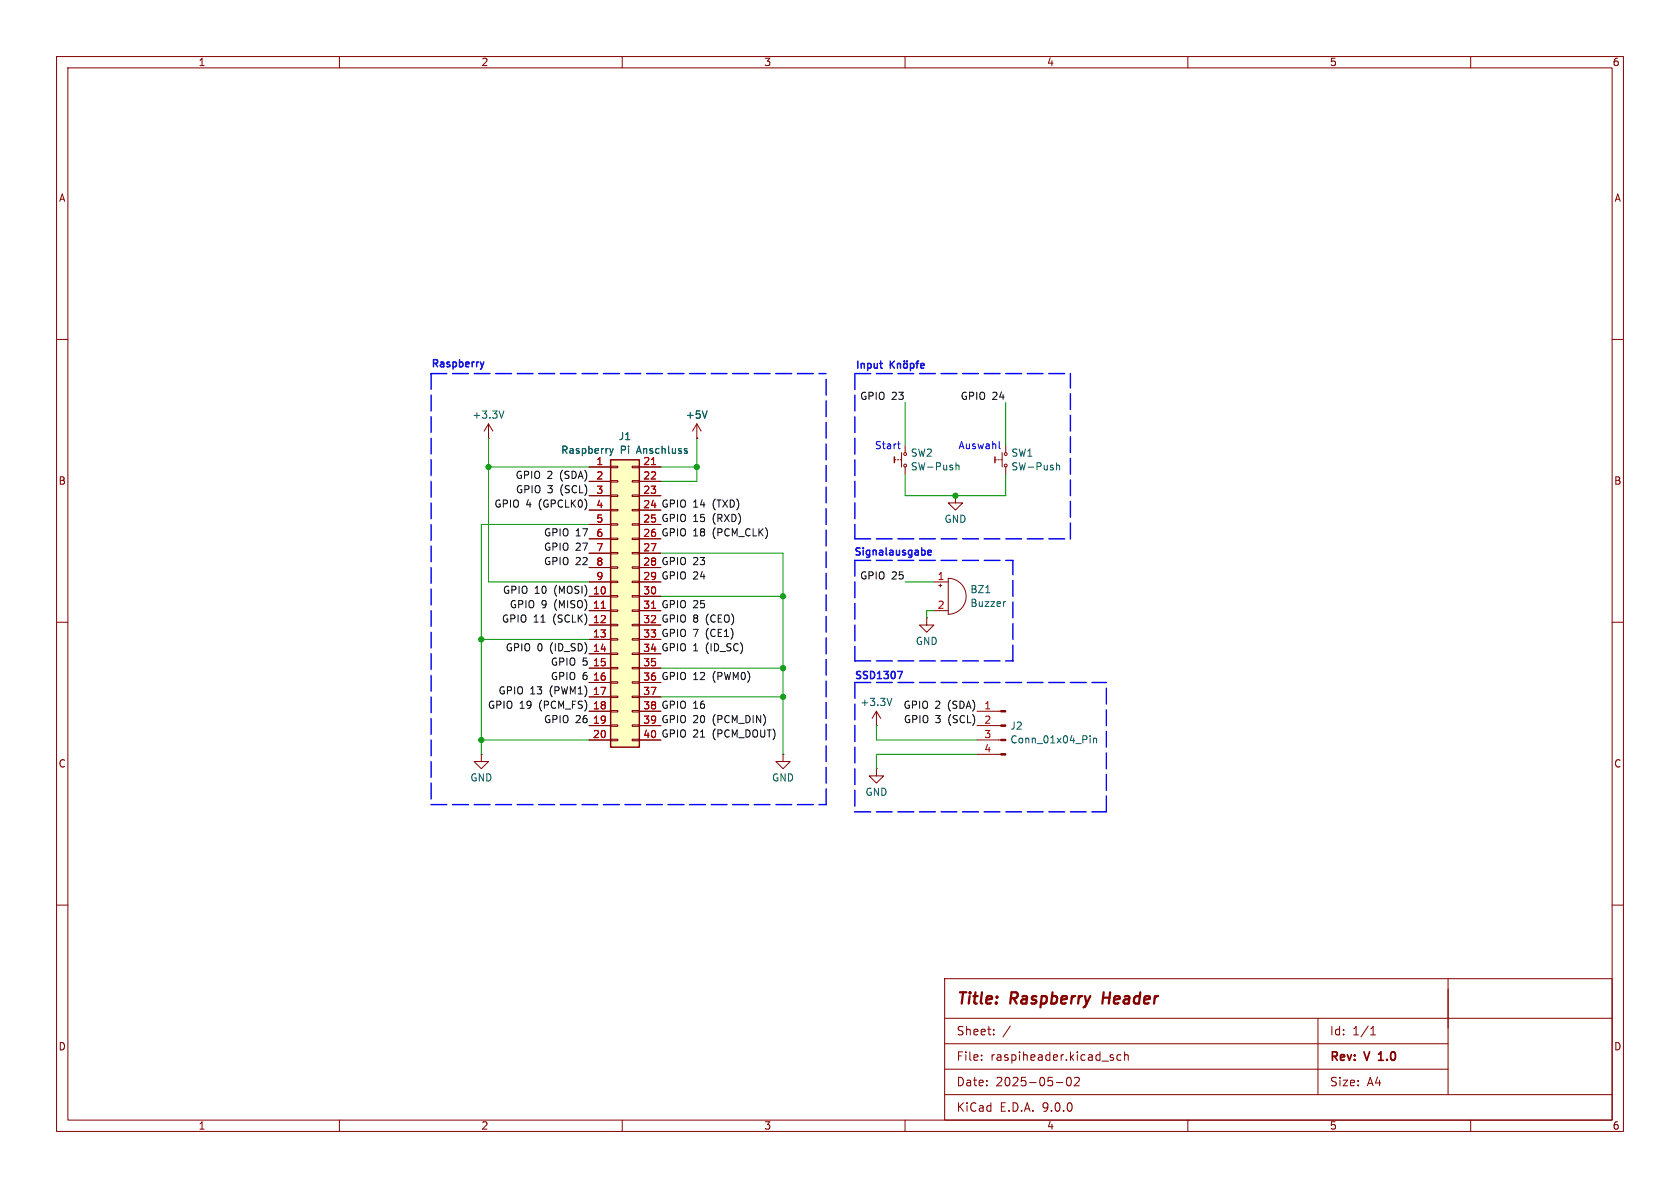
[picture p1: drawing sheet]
<svg xmlns="http://www.w3.org/2000/svg" width="297mm" height="210mm" viewBox="0 0 297 210" stroke-linecap="round" stroke-linejoin="round" font-family="sans-serif">
<g fill="none" stroke="#840000" stroke-width=".18">
<path d="M10 10h277v190h-277zM12 12h273v186h-273zM60 10v2M110 10v2M160 10v2M210 10v2M260 10v2M10 60h2M285 60h2M10 110h2M165.1 102.9h2.5M165.1 108h2.5"/>
<path d="M166 103.5h.5M166.2 103.3v.5M167.6 102.2a3.2 3.2 0 0 1 3.2 3.2 3.2 3.2 0 0 1-3.2 3.2zM285 110h2M10 160h2M167 173h118v25h-118zM256 173v20.5M285 160h2M60 198v2M110 198v2M160 198v2M167 193.5h118"/>
<path d="M167 180h118M167 184.5h89M167 189h89M173.5 187.3v.1M173.5 186.5v.2M175.7 182.8v.1M175.7 182v.2M178.6 181.4l-1.3 1.9M186.7 191.4h1.2M188.7 190.6l.2-.2a.81 .81 0 0 1 .6 .7 .81 .81 0 0 1-.3 .8h-.2a.81 .81 0 0 1-.3-1.3zM190 190.6l.5-.2 .2 .2 .1 .3-.9 1h.9M196.5 186.9l.3 .1 .1 .2-.2 .2h-.3"/>
<path d="M196.5 186.4l.3 .1M198.2 186.5l-.5-.1-.2 .3v.5l.1 .2h.6M198.8 186.6l.2-.2 .4 .1 .1 .9M198.8 185.9v1.5M210 198v2M233 180v13.5M242.3 182.9h.9M242.3 181.9l.4-.5v1.5M260 198v2"/>
</g>
<path d="M243.7 187.4h.9M243.8 186.3l-.1 .1" fill="none" stroke="#840000" stroke-width=".3"/>
<path d="M195.1 175.4l-.2 2" fill="none" stroke="#840000" stroke-width=".4"/>
<path d="M174.3 104.8h.7M177.8 106.4h-.3" fill="none" stroke="#006464" stroke-width=".18"/>
<path d="M107.9 81.3h5.1v50.8h-5.1z" fill="#ffffc2"/>
<path d="M107.9 81.3h5.1v50.8h-5.1zM158.1 80.8v1M175.9 80.8v1" fill="none" stroke="#840000" stroke-width=".25"/>
<g fill="none" stroke="#840000" stroke-width=".18">
<path d="M86.4 77.5h.1M86.4 74.9l-.8 1.3M86.4 74.9l.7 1.3M86.4 74.9v2.6M123.2 77.5h.1M123.2 74.9l-.8 1.3M123.2 74.9l.8 1.3M123.2 74.9v2.6M160 78.7v1.3M177.8 78.7v1.3M104.1 82.6h3.8M104.1 85.1h3.8"/>
<path d="M104.1 87.6h3.8M104.1 90.2h3.8M104.1 92.7h3.8M104.1 95.3h3.8M104.1 97.8h3.8M107.9 82.4h1.3v.3h-1.3zM107.9 85h1.3v.2h-1.3zM107.9 87.5h1.3v.3h-1.3zM107.9 90h1.3v.3h-1.3zM107.9 92.6h1.3v.2h-1.3zM107.9 95.1h1.3v.3h-1.3zM107.9 97.7h1.3v.2h-1.3z"/>
<path d="M111.8 82.4h1.2v.3h-1.2zM111.8 85h1.2v.2h-1.2zM111.8 87.5h1.2v.3h-1.2zM111.8 90h1.2v.3h-1.2zM111.8 92.6h1.2v.2h-1.2zM111.8 95.1h1.2v.3h-1.2zM111.8 97.7h1.2v.2h-1.2zM113 82.6h3.8M113 85.1h3.8M113 87.6h3.8M113 90.2h3.8M113 92.7h3.8"/>
<path d="M113 95.3h3.8M113 97.8h3.8M158.1 81.3h.3M158.6 81.3h.3M159.1 81.3h.3M159.4 80v2.6M160 82.6v1.2M168.9 87.6v1.3h1.3l-1.3 1.3-1.3-1.3h1.3M168.9 87.6h.1M175.9 81.3h.2M176.4 81.3h.3M176.9 81.3h.3"/>
<path d="M177.2 80v2.6M177.8 82.6v1.2M104.1 100.3h3.8M104.1 102.9h3.8M104.1 105.4h3.8M104.1 108h3.8M104.1 110.5h3.8M104.1 113h3.8M104.1 115.6h3.8M104.1 118.1h3.8M107.9 100.2h1.3v.3h-1.3zM107.9 102.7h1.3v.3h-1.3z"/>
<path d="M107.9 105.3h1.3v.2h-1.3zM107.9 107.8h1.3v.3h-1.3zM107.9 110.4h1.3v.2h-1.3zM107.9 112.9h1.3v.3h-1.3zM107.9 115.4h1.3v.3h-1.3zM107.9 118h1.3v.2h-1.3zM111.8 100.2h1.2v.3h-1.2zM111.8 102.7h1.2v.3h-1.2zM111.8 105.3h1.2v.2h-1.2zM111.8 107.8h1.2v.3h-1.2zM111.8 110.4h1.2v.2h-1.2zM111.8 112.9h1.2v.3h-1.2z"/>
<path d="M111.8 115.4h1.2v.3h-1.2zM111.8 118h1.2v.2h-1.2zM113 100.3h3.8M113 102.9h3.8M113 105.4h3.8M113 108h3.8M113 110.5h3.8M113 113h3.8M113 115.6h3.8M113 118.1h3.8M163.8 109.2v1.3h1.3l-1.3 1.3-1.2-1.3h1.2M163.8 109.2h.1"/>
<path d="M85.1 133.4v1.2h1.3l-1.3 1.3-1.3-1.3h1.3M85.1 133.4h.1M104.1 120.7h3.8M104.1 123.2h3.8M104.1 125.7h3.8M104.1 128.3h3.8M104.1 130.8h3.8M107.9 120.5h1.3v.3h-1.3zM107.9 123.1h1.3v.2h-1.3zM107.9 125.6h1.3v.3h-1.3zM107.9 128.1h1.3v.3h-1.3zM107.9 130.7h1.3v.2h-1.3z"/>
<path d="M111.8 120.5h1.2v.3h-1.2zM111.8 123.1h1.2v.2h-1.2zM111.8 125.6h1.2v.3h-1.2zM111.8 128.1h1.2v.3h-1.2zM111.8 130.7h1.2v.2h-1.2zM113 120.7h3.8M113 123.2h3.8M113 125.7h3.8M113 128.3h3.8M113 130.8h3.8M138.4 133.4v1.2h1.3l-1.3 1.3-1.2-1.3h1.2M138.4 133.4h.1"/>
<path d="M154.9 128.3h.1M154.9 135.9v1.3h1.3l-1.3 1.2-1.2-1.2h1.2M154.9 135.9h.1M154.9 125.7l-.7 1.3M154.9 125.7l.8 1.3M154.9 125.7v2.6M172.7 125.7h4.2M172.7 128.3h4.2M172.7 130.8h4.2M172.7 133.4h4.2"/>
<circle cx="160" cy="80.3" r=".25"/>
<circle cx="160" cy="82.3" r=".25"/>
<circle cx="177.8" cy="82.3" r=".25"/>
<circle cx="177.8" cy="80.3" r=".25"/>
</g>
<path d="M115.2 82.1h.7M106.3 107.5h.7M115.2 107.5h.7" fill="none" stroke="#a90000" stroke-width=".18"/>
<g fill="none" stroke="#006464" stroke-width=".18">
<path d="M89.1 72.6l-.4 1.3M107.8 79.3l.3 .8M108.4 79.3l-.3 .8M121.2 79.7l.3 .1v.2l-.2 .1h-.2M121.2 79.3l.3 .1M125 72.6l-.4 1.3M108.1 80.1l-.3 .5M169 82.3l.2-.1 .3 .1v.8M169 81.8v1.3M186.8 81.8v1.3M186.8 82.3l.2-.1 .3 .1v.8M157.7 123.4l-.5 1.3"/>
<path d="M192.7 130.1v.1M192.7 130.5v.8M193.3 130.5v.8M193.3 130.6l.2-.1h.3l.1 .8"/>
</g>
<g fill="#840000" stroke="#840000" stroke-width=".18">
<path d="M176.9 125.6h.9v.3h-.9z"/>
<path d="M176.9 128.1h.9v.3h-.9z"/>
<path d="M176.9 130.7h.9v.2h-.9z"/>
<path d="M176.9 133.2h.9v.3h-.9z"/>
</g>
<g fill="none" stroke="#009600" stroke-width=".18">
<path d="M86.4 77.5v25.4h17.7M123.2 77.5v7.6h-6.4M160 71.1v7.6M177.8 71.1v7.6M86.4 82.6h17.7M104.1 92.7h-19v40.7M116.8 97.8h21.6v35.6M116.8 82.6h6.4M160 83.8v3.8h17.8v-3.8M85.1 113h19M116.8 105.4h21.6M116.8 118.1h21.6"/>
<path d="M160 102.9h5.1M165.1 108h-1.3v1.2M85.1 130.8h19M116.8 123.2h21.6M154.9 128.3v2.5h17.8M172.7 133.4h-17.8v2.5"/>
</g>
<g fill="none" stroke="#00f" stroke-width=".25" stroke-dasharray="2.8 1">
<path d="M76.2 66v76.2M76.2 66h69.8M151.1 66v29.3M151.1 66h38.1M151.1 99.1h28M151.1 95.3h38.1M151.1 99.1v17.7M189.2 95.3v-29.3M151.1 116.8h28M179.1 116.8v-17.7M151.1 120.7v22.8M151.1 120.7h44.5"/>
<path d="M76.2 142.2h69.8M146 142.2v-76.2M151.1 143.5h44.5M195.6 143.5v-22.8"/>
</g>
<g fill="none" stroke="#0000c2" stroke-width=".25">
<path d="M85.5 64l-.3 .8M155.5 64.2h.5M155.9 65.1h.1M157.4 63.8v1.3M157.6 64.4l.5 .7M158.1 63.8l-.7 .7M158.7 64.4l.1-.2 .3 .1 .1 .8M158.7 64.2v.9M159.8 64.4l.2-.2 .4 .2v.5l-.1 .1-.3 .1-.2-.1zM159.9 63.8v.1M160.4 63.8v.1M161 64.3l.3-.1 .3 .3-.2 .5h-.4"/>
<path d="M161 64.2v1.3M161.9 64.2h.5M162.4 63.8l-.3 .2v1.1M162.8 64.7l.6-.2-.1-.2-.3-.1-.2 .2v.6h.5M164 97.7l.6-.1v-.3h-.4l-.2 .1 .1 .7h.5M158.7 118.7h.8l-.5 1.3"/>
</g>
<path d="M158.7 78.5h.4M158.8 79.1l.3 .2M176.6 78.1v1l.2 .2" fill="none" stroke="#0000c2" stroke-width=".18"/>
<g fill="#009600" stroke="#009600" stroke-width=".18">
<circle cx="123.2" cy="82.6" r=".46"/>
<circle cx="86.4" cy="82.6" r=".46"/>
<circle cx="138.4" cy="105.4" r=".46"/>
<circle cx="138.4" cy="118.1" r=".46"/>
<circle cx="168.9" cy="87.6" r=".46"/>
<circle cx="85.1" cy="130.8" r=".46"/>
<circle cx="85.1" cy="113" r=".46"/>
<circle cx="138.4" cy="123.2" r=".46"/>
</g>
<g font-size="2.8" fill="#840000">
<text x="169" y="178.1">Title:</text>
<text x="178.7" y="178.1">Raspberry</text>
<text x="195.7" y="178.1">Header</text>
</g>
<g font-size="2.1" fill="#840000">
<text x="169" y="183.2">Sheet:</text>
<text x="235" y="183.2">Id:</text>
<text x="239.1" y="183.2">1/1</text>
<text x="169" y="187.7">File:</text>
<text x="175.1" y="187.7">raspiheader.kicad_sch</text>
<text x="235" y="188">Rev:</text>
<text x="241.4" y="188">V</text>
<text x="244.4" y="188">1.0</text>
<text x="169" y="192.2">Date:</text>
<text x="169" y="196.7">KiCad</text>
<text x="176" y="192.2">2025-05-02</text>
<text x="176.7" y="196.7">E.D.A.</text>
<text x="184.3" y="196.7">9.0.0</text>
<text x="235" y="192.2">Size:</text>
<text x="241.7" y="192.2">A4</text>
</g>
<g font-size="1.8" fill="#840000">
<text x="35" y="11.9">1</text>
<text x="85" y="11.9">2</text>
<text x="135" y="11.9">3</text>
<text x="185" y="11.9">4</text>
<text x="235" y="11.9">5</text>
<text x="285" y="11.9">6</text>
<text x="10.3" y="35.9">A</text>
<text x="285.3" y="35.9">A</text>
<text x="10.3" y="85.9">B</text>
<text x="285.3" y="85.9">B</text>
<text x="10.3" y="135.9">C</text>
<text x="285.3" y="135.9">C</text>
<text x="10.3" y="185.9">D</text>
<text x="285.3" y="185.9">D</text>
<text x="35" y="199.9">1</text>
<text x="85" y="199.9">2</text>
<text x="135" y="199.9">3</text>
<text x="185" y="199.9">4</text>
<text x="235" y="199.9">5</text>
<text x="285" y="199.9">6</text>
</g>
<g font-size="1.8" fill="#0000c2">
<text x="76.1" y="65.3">Raspberry</text>
<text x="151.1" y="65.5">Input</text>
<text x="154.6" y="79.6">Start</text>
<text x="169.3" y="79.6">Auswahl</text>
<text x="150.8" y="98.6">Signalausgabe</text>
<text x="150.9" y="120.4">SSD1307</text>
</g>
<g font-size="1.8" fill="#0f0f0f">
<text x="152" y="70.8">GPIO 23</text>
<text x="169.7" y="70.8">GPIO 24</text>
<text x="87.3" y="89.8">GPIO 4</text>
<text x="91.1" y="84.7">GPIO 2</text>
<text x="91.1" y="87.3">GPIO 3</text>
<text x="95.3" y="89.8">(GPCLK0)</text>
<text x="99.1" y="84.7">(SDA)</text>
<text x="99.1" y="87.3">(SCL)</text>
<text x="116.8" y="89.8">GPIO 14</text>
<text x="126.1" y="89.8">(TXD)</text>
<text x="96.1" y="94.9">GPIO 17</text>
<text x="116.8" y="94.9">GPIO 18</text>
<text x="116.8" y="92.4">GPIO 15</text>
<text x="126.1" y="94.9">(PCM_CLK)</text>
<text x="126.1" y="92.4">(RXD)</text>
<text x="96.1" y="97.4">GPIO 27</text>
<text x="96.1" y="100">GPIO 22</text>
<text x="116.8" y="100">GPIO 23</text>
<text x="88.8" y="105.1">GPIO 10</text>
<text x="90" y="107.6">GPIO 9</text>
<text x="98.1" y="107.6">(MISO) 11</text>
<text x="98.1" y="105.1">(MOSI) 10</text>
<text x="116.8" y="107.6">GPIO 25</text>
<text x="116.8" y="102.5">GPIO 24</text>
<text x="152" y="102.5">GPIO 25</text>
<text x="88.6" y="110.1">GPIO 11</text>
<text x="97.9" y="110.1">(SCLK) 12</text>
<text x="116.8" y="112.7">GPIO 7</text>
<text x="116.8" y="110.1">GPIO 8</text>
<text x="124.9" y="112.7">(CE1)</text>
<text x="124.9" y="110.1">(CEO)</text>
<text x="89.3" y="115.2">GPIO 0</text>
<text x="97.3" y="117.8">GPIO 5</text>
<text x="97.3" y="115.2">(ID_SD) 14</text>
<text x="116.8" y="115.2">GPIO 1</text>
<text x="124.9" y="115.2">(ID_SC)</text>
<text x="86.2" y="125.4">GPIO 19</text>
<text x="88" y="122.8">GPIO 13</text>
<text x="95.4" y="125.4">(PCM_FS) 18</text>
<text x="97.3" y="122.8">(PWM1) 17</text>
<text x="97.3" y="120.3">GPIO 6</text>
<text x="116.8" y="125.4">GPIO 16</text>
<text x="116.8" y="120.3">GPIO 12</text>
<text x="126.1" y="120.3">(PWM0)</text>
<text x="159.6" y="125.4">GPIO 2</text>
<text x="167.7" y="125.4">(SDA)</text>
<text x="96.1" y="127.9">GPIO 26</text>
<text x="116.8" y="130.5">GPIO 21</text>
<text x="116.8" y="127.9">GPIO 20</text>
<text x="126.1" y="130.5">(PCM_DOUT)</text>
<text x="126.1" y="127.9">(PCM_DIN)</text>
<text x="159.7" y="127.9">GPIO 3</text>
<text x="167.7" y="127.9">(SCL)</text>
</g>
<g font-size="1.8" fill="#006464">
<text x="83.4" y="74.2">+3.3V</text>
<text x="109.3" y="78">J1</text>
<text x="121.2" y="74.2">+5V</text>
<text x="99.1" y="80.4">Raspberry</text>
<text x="109.7" y="80.4">Pi</text>
<text x="112.7" y="80.4">Anschluss</text>
<text x="160.9" y="80.9">SW2</text>
<text x="160.9" y="83.4">SW-Push</text>
<text x="178.7" y="80.9">SW1</text>
<text x="178.7" y="83.4">SW-Push</text>
<text x="166.9" y="92.6">GND</text>
<text x="171.4" y="105.1">BZ1</text>
<text x="171.4" y="107.5">Buzzer</text>
<text x="161.8" y="114.2">GND</text>
<text x="152" y="125">+3.3V</text>
<text x="178.5" y="129.2">J2</text>
<text x="178.5" y="131.6">Conn_01x04_Pin</text>
<text x="83.1" y="138.3">GND</text>
<text x="136.4" y="138.3">GND</text>
<text x="152.9" y="140.9">GND</text>
</g>
<g font-size="1.8" fill="#a90000">
<text x="105.3" y="82.3">1</text>
<text x="113.6" y="82.3">21</text>
<text x="105.3" y="84.8">2</text>
<text x="105.3" y="87.4">3</text>
<text x="105.3" y="89.9">4</text>
<text x="113.6" y="84.8">22</text>
<text x="113.6" y="87.4">23</text>
<text x="113.6" y="89.9">24</text>
<text x="105.3" y="92.5">5</text>
<text x="105.3" y="95">6</text>
<text x="113.6" y="92.5">25</text>
<text x="113.6" y="95">26</text>
<text x="105.3" y="97.5">7</text>
<text x="105.3" y="100.1">8</text>
<text x="113.6" y="97.5">27</text>
<text x="113.6" y="100.1">28</text>
<text x="104.7" y="105.2">10</text>
<text x="104.7" y="107.7">11</text>
<text x="105.3" y="102.6">9</text>
<text x="113.6" y="102.6">29</text>
<text x="113.6" y="105.2">30</text>
<text x="113.6" y="107.7">31</text>
<text x="165.7" y="102.6">1</text>
<text x="165.7" y="107.7">2</text>
<text x="104.7" y="112.8">13</text>
<text x="104.7" y="110.2">12</text>
<text x="113.6" y="110.2">32</text>
<text x="113.6" y="112.8">33</text>
<text x="104.7" y="117.9">15</text>
<text x="104.7" y="115.3">14</text>
<text x="113.6" y="115.3">34</text>
<text x="113.6" y="117.9">35</text>
<text x="104.7" y="120.4">16</text>
<text x="104.7" y="122.9">17</text>
<text x="104.7" y="125.5">18</text>
<text x="113.6" y="120.4">36</text>
<text x="113.6" y="122.9">37</text>
<text x="113.6" y="125.5">38</text>
<text x="173.9" y="125.5">1</text>
<text x="104.7" y="128">19</text>
<text x="104.7" y="130.6">20</text>
<text x="113.6" y="128">39</text>
<text x="113.6" y="130.6">40</text>
<text x="173.9" y="128">2</text>
<text x="173.9" y="130.6">3</text>
<text x="173.9" y="133.1">4</text>
</g>
</svg>
